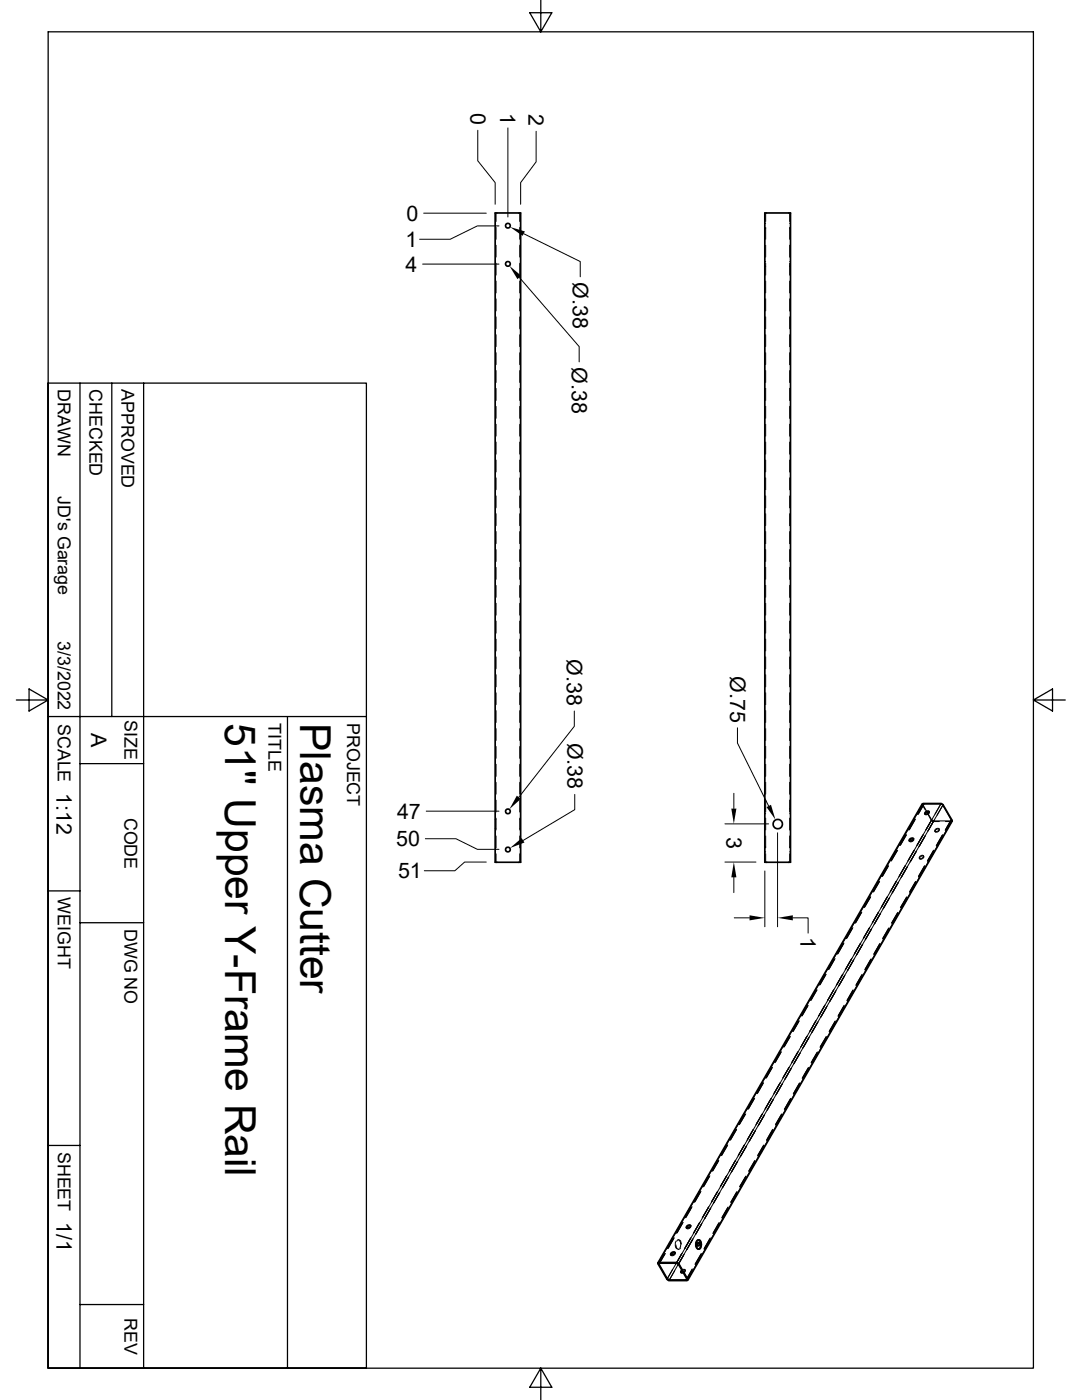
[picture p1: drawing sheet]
<svg xmlns="http://www.w3.org/2000/svg" width="216mm" height="279mm" viewBox="0 0 216 279" stroke-linecap="round" stroke-linejoin="round" font-family="sans-serif">
<g fill="none" stroke="#000" stroke-width=".34">
<path d="M98.8 42.5h5.1v129.6h-5.1zM152.6 42.5h5.1v129.6h-5.1zM181.6 167.4l.4-.1h.2a.5 .5 0 0 1-.3 .5 .5 .5 0 0 1-.5-.1zM182.3 167.4a.69 .69 0 0 0-.8 .5M184 160.4l-52.7 91.7M184.1 160.5l.1-.1h3.7l.3 .2 1.8 3.3-52.8 91.6M184.7 162l.4-.1 .3 .1a.5 .5 0 0 1-.3 .4 .5 .5 0 0 1-.6-.1zM185 162l.2 .3M185.4 162a.69 .69 0 0 0-.8 .4M133.2 255.2l.4 .2M133.5 255.6h3.6M133.6 255.4h3.3"/>
<path d="M134 250l.4-.1h.3a.5 .5 0 0 1-.4 .5 .5 .5 0 0 1-.5-.1zM134.7 250a.69 .69 0 0 0-.8 .4M135.3 252.3l-.2-.2h-3.6v.2l1.6 2.9M135.4 252.3l1.6 2.9-.1 .2M136.1 253.5l-.3 .4 .2 .1 .3-.1M136.1 253.6l-.2 .3M137.2 244.6l.3-.1 .3 .1a.5 .5 0 0 1-.3 .4 .5 .5 0 0 1-.6-.1zM137.2 255.3l-.1 .2M137.2 255.3l-1.8-3.1-.2-.2h-3.9v.2l1.8 3.1 .4 .2M137.8 244.6a.69 .69 0 0 0-.8 .5M139.1 247.6a.34 .34 0 0 1 .6 0 1.21 1.21 0 0 1-.3 1.7 1.21 1.21 0 0 1-.3-1.7zM139.1 248.1l.4-.2 .3 .1a.5 .5 0 0 1-.3 .5 .5 .5 0 0 1-.6-.1z"/>
<path d="M139.4 247.4a1.16 1.16 0 0 1 0 1.9M139.8 248.1a.69 .69 0 0 0-.8 .4"/>
<circle cx="101.3" cy="52.7" r=".47"/>
<circle cx="101.3" cy="45" r=".47"/>
<circle cx="101.3" cy="161.9" r=".47"/>
<circle cx="101.3" cy="169.5" r=".47"/>
<circle cx="155.2" cy="164.5" r=".94"/>
</g>
<g fill="none" stroke="#000" stroke-width=".2">
<path d="M95.3 26v6.1l3.5 4.3v4.4M101.3 25.5v17.8M107 26.2v6.1l-3.1 4.1v4.4M84.3 52.7h15.3M84.5 42.5h12.5M99 42.5v1.7M99 45.4v2.4M99 48.9v2.4M99 52.5v2.4M99 56.1v2.4M99 59.6v2.5M99.6 45.1h-4.4l-5.4 2.7h-6.1"/>
<path d="M103.6 55.4l12 13.8v3M103.7 42.5v1.7M103.7 45.4v2.4M103.7 48.9v2.4M103.7 52.5v2.4M103.7 56.1v2.4M103.7 59.6v2.5M104.5 46.7l11.3 5.5v3M152.6 53.2h.2M152.6 52.2h.2M152.6 45.6h.2M152.6 44.6h.2"/>
<path d="M152.8 42.5v1.7M152.8 45.4v2.4M152.8 48.9v2.4M152.8 52.5v2.4M152.8 56.1v2.4M152.8 59.6v2.5M157.6 53.2h.1M157.6 52.2h.1M157.6 45.6h.1M157.6 44.6h.1M157.6 42.5v1.7M157.6 45.4v2.4"/>
<path d="M157.6 48.9v2.4M157.6 52.5v2.4M157.6 56.1v2.4M157.6 59.6v2.5M99 63.2v2.4M99 66.8v2.4M99 70.4v2.4M99 74v2.3M99 77.5v2.4M103.7 63.2v2.4M103.7 66.8v2.4M103.7 70.4v2.4"/>
<path d="M103.7 74v2.3M103.7 77.5v2.4M152.8 63.2v2.4M152.8 66.8v2.4M152.8 70.4v2.4M152.8 74v2.3M152.8 77.5v2.4M157.6 63.2v2.4M157.6 66.8v2.4M157.6 70.4v2.4M157.6 74v2.3M157.6 77.5v2.4"/>
<path d="M99 81.1v2.4M99 84.7v2.3M99 88.2v2.4M99 91.8v2.4M99 95.4v2.3M99 99v2.3M103.7 81.1v2.4M103.7 84.7v2.3M103.7 88.2v2.4M103.7 91.8v2.4M103.7 95.4v2.3M103.7 99v2.3"/>
<path d="M152.8 81.1v2.4M152.8 84.7v2.3M152.8 88.2v2.4M152.8 91.8v2.4M152.8 95.4v2.3M152.8 99v2.3M157.6 81.1v2.4M157.6 84.7v2.3M157.6 88.2v2.4M157.6 91.8v2.4M157.6 95.4v2.3M157.6 99v2.3"/>
<path d="M99 102.5v2.4M99 106.1v2.4M99 109.7v2.4M99 113.2v2.4M99 116.8v2.4M103.7 102.5v2.4M103.7 106.1v2.4M103.7 109.7v2.4M103.7 113.2v2.4M103.7 116.8v2.4M152.8 102.5v2.4M152.8 106.1v2.4"/>
<path d="M152.8 109.7v2.4M152.8 113.2v2.4M152.8 116.8v2.4M157.6 102.5v2.4M157.6 106.1v2.4M157.6 109.7v2.4M157.6 113.2v2.4M157.6 116.8v2.4M99 120.4v2.4M99 124v2.4M99 127.6v2.3M99 131.1v2.4"/>
<path d="M99 134.7v2.4M99 138.3v2.3M103.7 120.4v2.4M103.7 124v2.4M103.7 127.6v2.3M103.7 131.1v2.4M103.7 134.7v2.4M103.7 138.3v2.3M152.8 120.4v2.4M152.8 124v2.4M152.8 127.6v2.3M152.8 131.1v2.4"/>
<path d="M152.8 134.7v2.4M152.8 138.3v2.3M157.6 120.4v2.4M157.6 124v2.4M157.6 127.6v2.3M157.6 131.1v2.4M157.6 134.7v2.4M157.6 138.3v2.3M99 141.8v2.4M99 145.4v2.4M99 149v2.3M99 152.5v2.4"/>
<path d="M99 156.1v2.4M99 159.7v2.4M103.7 141.8v2.4M103.7 145.4v2.4M103.7 149v2.3M103.7 152.5v2.4M103.7 156.1v2.4M103.7 159.7v2.4M114.6 141.9v3l-11.1 14.2M114.7 158.5v3.1l-10.3 6.1M146.4 158.3v3.1M147.2 145.2v3.1l6.2 12.6"/>
<path d="M152.8 141.8v2.4M152.8 145.4v2.4M152.8 149v2.3M152.8 152.5v2.4M152.8 156.1v2.4M152.8 159.7v2.4M157.6 141.8v2.4M157.6 145.4v2.4M157.6 149v2.3M157.6 152.5v2.4M157.6 156.1v2.4M157.6 159.7v2.4"/>
<path d="M84.9 167.4h6.1l4.2 2.1h4.4M85 161.9h14.6M97 172h-4.3l-1.9 1.8h-6.1M98.8 165.4h.2M98.8 163.5h.2M99 163.3v2.4M99 166.8v2.4M99 170.4v1.7M103.7 163.3v2.4M103.7 166.8v2.4M103.7 170.4v1.7M103.7 165.4h.2"/>
<path d="M103.7 163.5h.2M144.7 172h6.1M144.7 164.4h8.7M146.4 175.1v3M152.6 173.8v11.2M152.6 162.4h.2M152.6 161.4h.2M152.6 170h.2M152.6 169h.2M152.8 163.3v2.4M152.8 166.8v2.4M152.8 170.4v1.7"/>
<path d="M155.2 166.2v18.8M157.6 162.4h.1M157.6 161.4h.1M157.6 170h.1M157.6 169h.1M157.6 163.3v2.4M157.6 166.8v2.4M157.6 170.4v1.7M173.4 179.1l-1.2 2M173.6 179l-1.2 2.1M173.7 179.1l-1.2 2M173.7 178.9l-1.1 2.1"/>
<path d="M175.2 176l-1.2 2M175.4 175.9l-1.2 2.1M175.5 176l-1.2 2M175.5 175.9l-1.2 2M177 172.9l-1.2 2M177.1 178.9l-1.3 2.2M177.2 172.8l-1.2 2.1M177.2 172.9l-1.1 2M177.3 172.8l-1.2 2M177.4 179.3l-1.2 2.1M177.5 179.2l-1.2 2M178.8 169.8l-1.3 2"/>
<path d="M178.9 175.9l-1.3 2.2M178.9 169.7l-1.1 2.1M179 169.8l-1.2 2M179.1 169.7l-1.2 2M179.2 176.2l-1.2 2.1M179.2 176.1l-1.1 2M179.3 176.1l-1.2 2M180.6 166.7l-1.2 2M180.6 172.8l-1.2 2.2M180.7 166.6l-1.2 2.1M180.8 166.7l-1.2 2M180.9 179.1l-1.2 2"/>
<path d="M180.9 166.6l-1.2 2M180.9 179l-1.2 2M181 179.2l-1.3 2M181 173.1l-1.2 2.1M181 179.3l-1.2 2.1M181.1 173l-1.3 2M181.4 167.8l.1 .1M182.2 167.3l.1 .1M182.3 167.4a.49 .49 0 0 1-.2 .5 .49 .49 0 0 1-.6 0M182.3 163.6l-1.2 2.1M182.4 169.7l-1.3 2.2M182.5 169.7l-1.3 2"/>
<path d="M182.5 163.5l-1.2 2.1M182.7 176l-1.2 2.1M182.7 163.4l-1.3 2.3M182.7 175.9l-1.2 2M182.8 176l-1.2 2.1M182.8 170.1l-1.2 2M182.8 176.2l-1.2 2.1M182.8 169.9l-1.1 2.1M183.4 171.3l.1 .1M183.6 170.9l.1-.1a.32 .32 0 0 1 .6 0 .32 .32 0 0 1-.4 .5l-.3 .1a.25 .25 0 0 1-.2-.2 .25 .25 0 0 1 .2-.3zM183.6 171l.1-.1a.32 .32 0 0 1 .6 0 .32 .32 0 0 1-.2 .5l-.5 .1-.1-.3zM184 160.4v.2"/>
<path d="M184 160.6l-1.1 2M184 160.6l.7 1.1M184.1 166.7l-1.2 2.1M184.2 160.4l-52.8 91.6M184.2 166.6l-1.2 2.1M184.2 170.8l.1 .1M184.2 160.7l.8 1.3M184.2 160.7l-1 1.9M184.2 160.6l-1.1 1.9M184.2 166.6l-1.2 2M184.4 160.5l-.2 .2M184.4 160.5l-1.1 1.9"/>
<path d="M184.4 160.5h3.3M184.5 172.8l-1.2 2.2M184.5 162.4l.1 .1M184.5 172.9l-1.2 2.1M184.5 167l-1.2 2M184.6 173.1l-1.2 2.1M184.6 166.8l-1.2 2.1M185.2 162.3l.7 1.3M185.3 162.7l.5 1M185.4 162a.48 .48 0 0 1-.2 .6 .48 .48 0 0 1-.6-.1M185.4 161.9v.2M185.8 163.7l.3 .3h1.4"/>
<path d="M185.8 163.7l-1.1 2M185.9 163.6l.4 .2M185.9 163.6l-1.1 2M186 163.4l-1.2 2.1M186.2 169.8l-1.2 2.1M186.3 163.8h3.4M186.3 163.8l-1.2 2.1M186.3 169.8l-1.2 2.1M186.3 169.7l-1.2 2M186.4 170.1l-1.2 2M186.4 163.7l-1.2 2.1M186.5 165.9l.1 .1"/>
<path d="M186.7 165.7l.2-.2a.3 .3 0 0 1 .5 0 .3 .3 0 0 1-.2 .5l-.3 .1a.23 .23 0 0 1-.3-.2 .23 .23 0 0 1 .1-.2zM186.7 165.4h.1a.31 .31 0 0 1 .6 0 .31 .31 0 0 1-.3 .5 .31 .31 0 0 1-.5 0 .31 .31 0 0 1 .1-.5zM187.4 165.4v.1M187.7 160.5l.4 .2M187.7 160.5l-1.1 1.9M187.8 160.4l-52.8 91.6M188.1 166.8l-1.2 2M188.1 166.6l-1.3 2.2M188.1 160.7l-1.1 2M188.1 167l-1.2 2M188.1 160.7l1.7 2.9M188.2 160.6l-52.8 91.6"/>
<path d="M188.6 164h1.3M189.7 163.8l-1.1 1.9M189.8 163.6v.2h-.1M189.8 163.6l-1.1 2M189.8 163.8l-1.1 1.9M189.9 164l-1.2 1.9M190 163.9l-.1 .1M190 163.7l-52.8 91.6M146.5 183.2h3.1M158.2 183.2h3v3M162.7 197.6l-1.2 2.1M162.9 197.6l-1.2 2"/>
<path d="M163 197.6l-1.2 2.1M163 197.5l-1.2 2.1M164.5 194.5l-1.2 2.1M164.7 194.5l-1.2 2.1M164.8 194.5l-1.2 2.1M164.8 194.4l-1.1 2.1M165.2 199.6l1.2-2.1-1.3 2.2M165.6 199.8l1.2-2.1-1.2 2.1M166.3 191.4l-1.2 2.1M166.5 191.4l-1.2 2.1M166.6 191.3l-1.2 2.2M166.7 197.9l-1.2 2"/>
<path d="M168.1 188.3l-1.2 2.1M168.1 194.4l-1.2 2.2M168.2 194.4l-1.2 2.1M168.2 188.3l-1.2 2.1M168.4 188.2l-1.3 2.2M168.5 194.8l-1.2 2.1M168.6 194.6l-1.2 2.1M169.8 185.3l-1.1 2M169.9 191.3l-1.2 2.2M170 191.3l-1.2 2.1M170 185.2l-1.2 2.1M170.2 185.1l-1.3 2.2"/>
<path d="M170.2 197.5l-1.2 2.2M170.3 197.7l-1.2 2.1M170.3 197.9l-1.2 2M170.3 191.6l-1.2 2.2M171.6 182.2l-1.2 2M171.7 188.3l-1.2 2M171.7 188.2l-1.3 2.3M171.8 182.1l-1.2 2.1M171.9 182.2l-1.2 2M172 182l-1.2 2.1M172 194.6l-1.1 2.1M172 194.4l-1.2 2.2"/>
<path d="M172.1 194.8l-1.2 2.1M172.1 188.5l-1.2 2.2M172.7 187.4l1.2-2-1.2 2.1M173.5 185.2l-1.2 2.1M173.5 185.1l-1.2 2.1M173.8 191.5l-1.2 2.1M173.8 185.5l-1.2 2.1M173.8 191.3l-1.2 2.2M173.9 191.7l-1.2 2.1M175.2 182.2l-1.2 2M175.3 182l-1.2 2.1M175.5 188.4l-1.2 2.1"/>
<path d="M175.6 188.4l-1.2 2.1M175.6 188.3l-1.2 2M175.6 188.6l-1.1 2.1M175.7 182.3l-1.3 2.2M175.7 182.3l-1.2 2M177.3 185.3l-1.2 2M177.4 185.3l-1.2 2.1M177.4 185.2l-1.2 2M177.5 185.5l-1.3 2.1M179.1 182.2l-1.2 2M179.2 182.2l-1.2 2.1M179.2 182.1l-1.2 2.1"/>
<path d="M179.2 182.4l-1.1 2.1M150.2 219.3l-1.1 2.1M150.4 219.2l-1.2 2.1M150.6 219.2l-1.3 2.2M152 216.2l-1.2 2.1M152.2 216.2l-1.2 2M152.4 216.1l-1.3 2.2M153.8 213.1l-1.2 2.1M153.9 219.2l-1.3 2.2M154 213.1l-1.2 2M154.1 213.1l-1.2 2.1M154.1 213l-1.1 2.1"/>
<path d="M154.3 219.4l-1.3 2.2M155.6 210l-1.2 2.1M155.6 216.2l-1.2 2.1M155.7 216.1l-1.2 2 1.2-2M155.7 210l-1.1 2M155.9 209.9l-1.3 2.2M156.1 216.3l-1.3 2.2M157.4 206.9l-1.2 2.1M157.4 213.1l-1.2 2.1M157.4 213l-1.1 2.1M157.5 213l-1.2 2.1M157.6 206.9l-1.3 2"/>
<path d="M157.6 206.9l-1.2 2.1M157.7 206.8l-1.2 2.1M157.8 219.4l-1.2 2M157.8 219.2l-1.3 2.2M157.8 219.5l-1.2 2.1M157.9 213.2l-1.3 2.2M159.1 203.8l-1.2 2.1M159.2 210.1l-1.2 2M159.3 209.9l-1.3 2.1M159.3 203.8l-1.1 2M159.4 203.8l-1.2 2.1M159.5 203.7l-1.2 2.1"/>
<path d="M159.6 216.3l-1.2 2.1M159.6 216.1l-1.3 2.2M159.6 216.5l-1.2 2M159.6 210.1l-1.2 2.2M159.7 210.1l-1.2 2.1M160.9 200.7l-1.2 2.1M161 206.9l-1.2 2.1M161 206.8l-1.1 2.1M161.1 200.7l-1.2 2M161.2 200.7l-1.2 2.1M161.2 213.1l-1.1 2.1M161.2 200.6l-1.1 2.1"/>
<path d="M161.3 213.2l-1.2 2.1M161.3 207.2l-1.2 2.1M161.3 213l-1.2 2.1M161.4 213.4l-1.2 2M161.5 207.1l-1.3 2M162.8 203.7l-1.3 2.2M163 210.1l-1.2 2M163.1 210.1l-1.2 2M163.1 209.9l-1.2 2.1M163.2 210.3l-1.2 2M163.2 204l-1.2 2M163.2 203.9l-1.3 2.3"/>
<path d="M164.6 200.6l-1.3 2.2M164.8 206.9l-1.2 2.1M164.9 206.8l-1.2 2.1M164.9 207l-1.2 2M165 207.2l-1.2 2.1M165 200.9l-1.2 2M165 200.8l-1.3 2.3M166.6 203.8l-1.2 2.1M166.7 203.8l-1.2 2M166.7 203.9l-1.2 2.1M166.8 204.1l-1.2 2.1M168.4 200.7l-1.2 2.1"/>
<path d="M168.4 200.6l-1.1 2.1M168.5 200.8l-1.2 2.1M168.5 201l-1.2 2.1M139.5 237.9l-1.2 2M139.7 237.8l-1.2 2.1M139.8 237.9l-1.2 2M139.9 237.7l-1.2 2.1M141.3 234.8l-1.2 2.1M141.5 234.7l-1.2 2.1M141.6 234.7l-1.2 2.2M143.1 231.7l-1.2 2M143.1 237.9l-1.2 2"/>
<path d="M143.2 237.8l-1.2 2M143.2 237.7l-1.2 2.1M143.3 231.6l-1.2 2.1M143.4 231.7l-1.2 2M143.4 231.6l-1.2 2M143.8 236.7l1.2-2-1.2 2M144.9 228.6l-1.2 2M144.9 234.8l-1.2 2.1M145.1 228.5l-1.2 2.1M145.2 228.6l-1.2 2M145.2 228.5l-1.2 2M145.4 234.9l-1.3 2.2"/>
<path d="M145.4 234.9l-1.2 2M146.6 225.5l-1.1 2M146.7 231.7l-1.2 2.1M146.8 231.6l-1.2 2M146.9 225.4l-1.2 2.1M146.9 225.5l-1.1 2M147 237.9l-1.2 2M147 225.4l-1.2 2M147.1 238l-1.2 2M147.1 237.8l-1.2 2.1M147.2 231.8l-1.2 2M147.2 238.1l-1.3 2.1"/>
<path d="M147.2 231.8l-1.3 2.2M148.5 222.4l-1.2 2.1M148.5 228.5l-1.2 2.2M148.6 222.3l-1.2 2.1M148.7 222.4l-1.2 2.1M148.8 234.8l-1.2 2.1M148.8 222.3l-1.2 2M148.8 234.9l-1.1 2M148.8 234.7l-1.1 2M148.9 228.9l-1.2 2M148.9 235l-1.2 2.1M148.9 228.7l-1.2 2.1"/>
<path d="M149 228.7l-1.2 2.1M149.1 227.4l1.2-2-1.2 2.2M149.6 227.7l1.1-2.1-1.2 2.1M150.6 231.7l-1.2 2.1M150.6 231.6l-1.2 2M150.7 231.8l-1.2 2M150.7 225.8l-1.2 2M150.7 231.9l-1.2 2.1M152 222.4l-1.2 2.1M152.1 222.3l-1.2 2.1M152.1 222.3l-1.2 2M152.4 228.6l-1.2 2.1"/>
<path d="M152.4 228.5l-1.2 2M152.4 228.6l-1.1 2.1M152.4 222.7l-1.1 2M152.5 228.9l-1.2 2M152.5 222.5l-1.2 2.1M154.1 225.5l-1.1 2.1M154.2 225.4l-1.2 2.1M154.2 225.6l-1.2 2M154.3 225.8l-1.2 2M155.9 222.4l-1.2 2.1M156 222.5l-1.2 2M156 222.3l-1.2 2.1"/>
<path d="M156 222.7l-1.1 2M132.4 250.2l-1.1 2M132.6 250.2l-1.2 1.9M132.7 250.2l-1.2 2.1M132.8 250.1l-1.2 2M133.9 250.4v.1M134.2 247.1l-1.2 2.1M134.2 253.4l-1.1 1.9M134.4 247.1l-1.2 2.1M134.5 247.1l-1.2 2.1M134.5 247l-1.1 2.1M134.6 253.6l-1.1 2"/>
<path d="M134.7 249.9v.2M134.7 250a.49 .49 0 0 1-.2 .5 .49 .49 0 0 1-.6-.1M134.9 247.7l-.1 .2a1.49 1.49 0 0 0 .2 1.3M134.9 248.5a.61 .61 0 0 0 .1 .6 .61 .61 0 0 0 .7 .1l.1-.2M135 247.7a.45 .45 0 0 1 .6-.2 .45 .45 0 0 1 .3 .4l.1 .4M135.3 249.3h.1M135.3 247.4h.1M135.4 252.3l1.1-1.9-2.9 5M135.6 247.5v.1a1.53 1.53 0 0 1 .1 1.4M135.8 253.9l.1 .1M136 244.1l-1.2 2M136 250.3l-1.2 2"/>
<path d="M136 253.4l.5-.1a.31 .31 0 0 1 .2 .4 .31 .31 0 0 1-.4 .2M136.1 250.1l-3 5.1M136.1 253.6l.1-.1a.32 .32 0 0 1 .6 0 .32 .32 0 0 1-.4 .5l-.4 .1-.1-.2M136.1 250.1l-1.1 2M136.1 244l-1.1 2.1M136.3 243.9l-1.3 2.2M136.4 250.5l-1.2 2.1M136.7 253.4v.1M136.9 245l.1 .2M137.8 244.6h.1M137.8 241l-1.2 2M137.8 244.6a.49 .49 0 0 1-.2 .5 .49 .49 0 0 1-.6 0"/>
<path d="M137.8 247.1l-1.2 2.2M137.9 247l-1.2 2.1M137.9 240.9l-1.2 2.1M138.1 253.4l-1.2 2M138.1 240.8l-1.3 2.2M138.1 253.2l-1.1 2M138.2 253.4l-1.2 2M138.2 253.6l-1.1 2M138.3 247.3l-1.3 2.2M138.9 248.5l.1 .1M139.3 249.3h.1M139.3 247.4h.1"/>
<path d="M139.4 247.4a1.05 1.05 0 0 0-.3 1.8l.3 .1M139.6 244l-1.2 2M139.7 243.9l-1.4 2.3M139.8 248v.1M139.8 248.1a.48 .48 0 0 1-.2 .5 .48 .48 0 0 1-.6-.1M139.9 250.3l-1.2 2M140 250.3l-1.2 2.1M140 250.1l-1.3 2.1M140 250.5l-1.2 2.1M140 244.2l-1.2 2.2M141.4 241l-1.3 2M141.4 240.9l-1.2 2"/>
<path d="M141.4 240.8l-1.1 2.1M141.7 247.2l-1.2 2.1M141.7 241.2l-1.2 2.1M141.7 247.1l-1.2 2.2M141.8 247.4l-1.2 2.1M141.8 241.1l-1.2 2.1M142.4 240l1.2-2-1.3 2.2M143.4 244.1l-1.2 2.1M143.5 244.1l-1.2 2.1M143.5 244l-1.2 2M143.6 244.3l-1.2 2.1M145.2 241l-1.2 2"/>
<path d="M145.3 241l-1.2 2.1M145.3 240.9l-1.2 2.1M145.3 241.2l-1.2 2.1"/>
</g>
<g fill="none" stroke="#000" stroke-width=".25">
<path d="M9.6 6.4h196.6v266.6h-196.6zM107.9 0v6.4l2.2-3.9h-4.4l2.2 3.9M9.6 76.5h63.5v196.5h-63.5zM16 76.5v196.5M22.3 76.5v66.5M28.7 76.5v196.5M3.3 139.7h6.3l-3.8 2.2v-4.4l3.8 2.2M206.2 139.7l3.8-2.2v4.4l-3.8-2.2h6.4M9.6 143h63.5M16 152.4h12.7M57.4 143v130M9.6 177.8h6.4"/>
<path d="M16 184.1h12.7M9.6 228.6h6.4M16 260.3h12.7M107.9 273l-2.2 3.9h4.4l-2.2-3.9v6.4"/>
</g>
<path d="M101.6 53l2.4 2-.7 .7zM101.8 45.3l2.9 .9-.4 .9zM103.1 158.8l.8 .6-2.3 2.1zM101.8 169.2l2.3-1.9 .5 .8zM146.4 172l.5 3.1h-1zM145.9 161.4h1l-.5 3zM153 161.1l.8-.5 .9 3zM149.6 182.7l3 .5-3 .5zM155.2 183.2l3-.5v1z" fill="#000"/>
<g font-size="8.5">
<text x="44.9" y="144.3" transform="rotate(90 44.9 144.3)">51&quot; Upper Y-Frame Rail</text>
<text x="59.9" y="144.3" transform="rotate(90 59.9 144.3)">Plasma Cutter</text>
</g>
<g font-size="4.3">
<text x="93.9" y="22.6" transform="rotate(90 93.9 22.6)">0</text>
<text x="99.8" y="22.6" transform="rotate(90 99.8 22.6)">1</text>
<text x="105.5" y="22.8" transform="rotate(90 105.5 22.8)">2</text>
<text x="81.1" y="44">0</text>
<text x="80.9" y="49.3">1</text>
<text x="80.9" y="54.2">4</text>
<text x="114.3" y="56.3" transform="rotate(90 114.3 56.3)">Ø.38</text>
<text x="114.1" y="73.3" transform="rotate(90 114.1 73.3)">Ø.38</text>
<text x="113.1" y="131.6" transform="rotate(90 113.1 131.6)">Ø.38</text>
<text x="145.7" y="134.9" transform="rotate(90 145.7 134.9)">Ø.75</text>
<text x="18.2" y="146.3" transform="rotate(90 18.2 146.3)">A</text>
<text x="113.2" y="148.2" transform="rotate(90 113.2 148.2)">Ø.38</text>
<text x="11.3" y="158.2" transform="rotate(90 11.3 158.2)">1:12</text>
<text x="79.2" y="163.4">47</text>
<text x="144.9" y="167" transform="rotate(90 144.9 167)">3</text>
<text x="79.1" y="168.9">50</text>
<text x="79.5" y="175.3">51</text>
<text x="159.7" y="187" transform="rotate(90 159.7 187)">1</text>
<text x="11.3" y="243.8" transform="rotate(90 11.3 243.8)">1/1</text>
</g>
<g font-size="3.6">
<text x="11.5" y="77.7" transform="rotate(90 11.5 77.7)">DRAWN</text>
<text x="17.9" y="77.7" transform="rotate(90 17.9 77.7)">CHECKED</text>
<text x="24.2" y="77.7" transform="rotate(90 24.2 77.7)">APPROVED</text>
<text x="11.5" y="99" transform="rotate(90 11.5 99)">JD's Garage</text>
<text x="11.5" y="127.9" transform="rotate(90 11.5 127.9)">3/3/2022</text>
<text x="24.9" y="143.8" transform="rotate(90 24.9 143.8)">SIZE</text>
<text x="11.5" y="144.5" transform="rotate(90 11.5 144.5)">SCALE</text>
<text x="53.6" y="144.3" transform="rotate(90 53.6 144.3)">TITLE</text>
<text x="69.3" y="144.3" transform="rotate(90 69.3 144.3)">PROJECT</text>
<text x="24.9" y="163.2" transform="rotate(90 24.9 163.2)">CODE</text>
<text x="11.5" y="179.1" transform="rotate(90 11.5 179.1)">WEIGHT</text>
<text x="24.9" y="185.4" transform="rotate(90 24.9 185.4)">DWG NO</text>
<text x="11.5" y="229.9" transform="rotate(90 11.5 229.9)">SHEET</text>
<text x="24.9" y="263" transform="rotate(90 24.9 263)">REV</text>
</g>
</svg>
